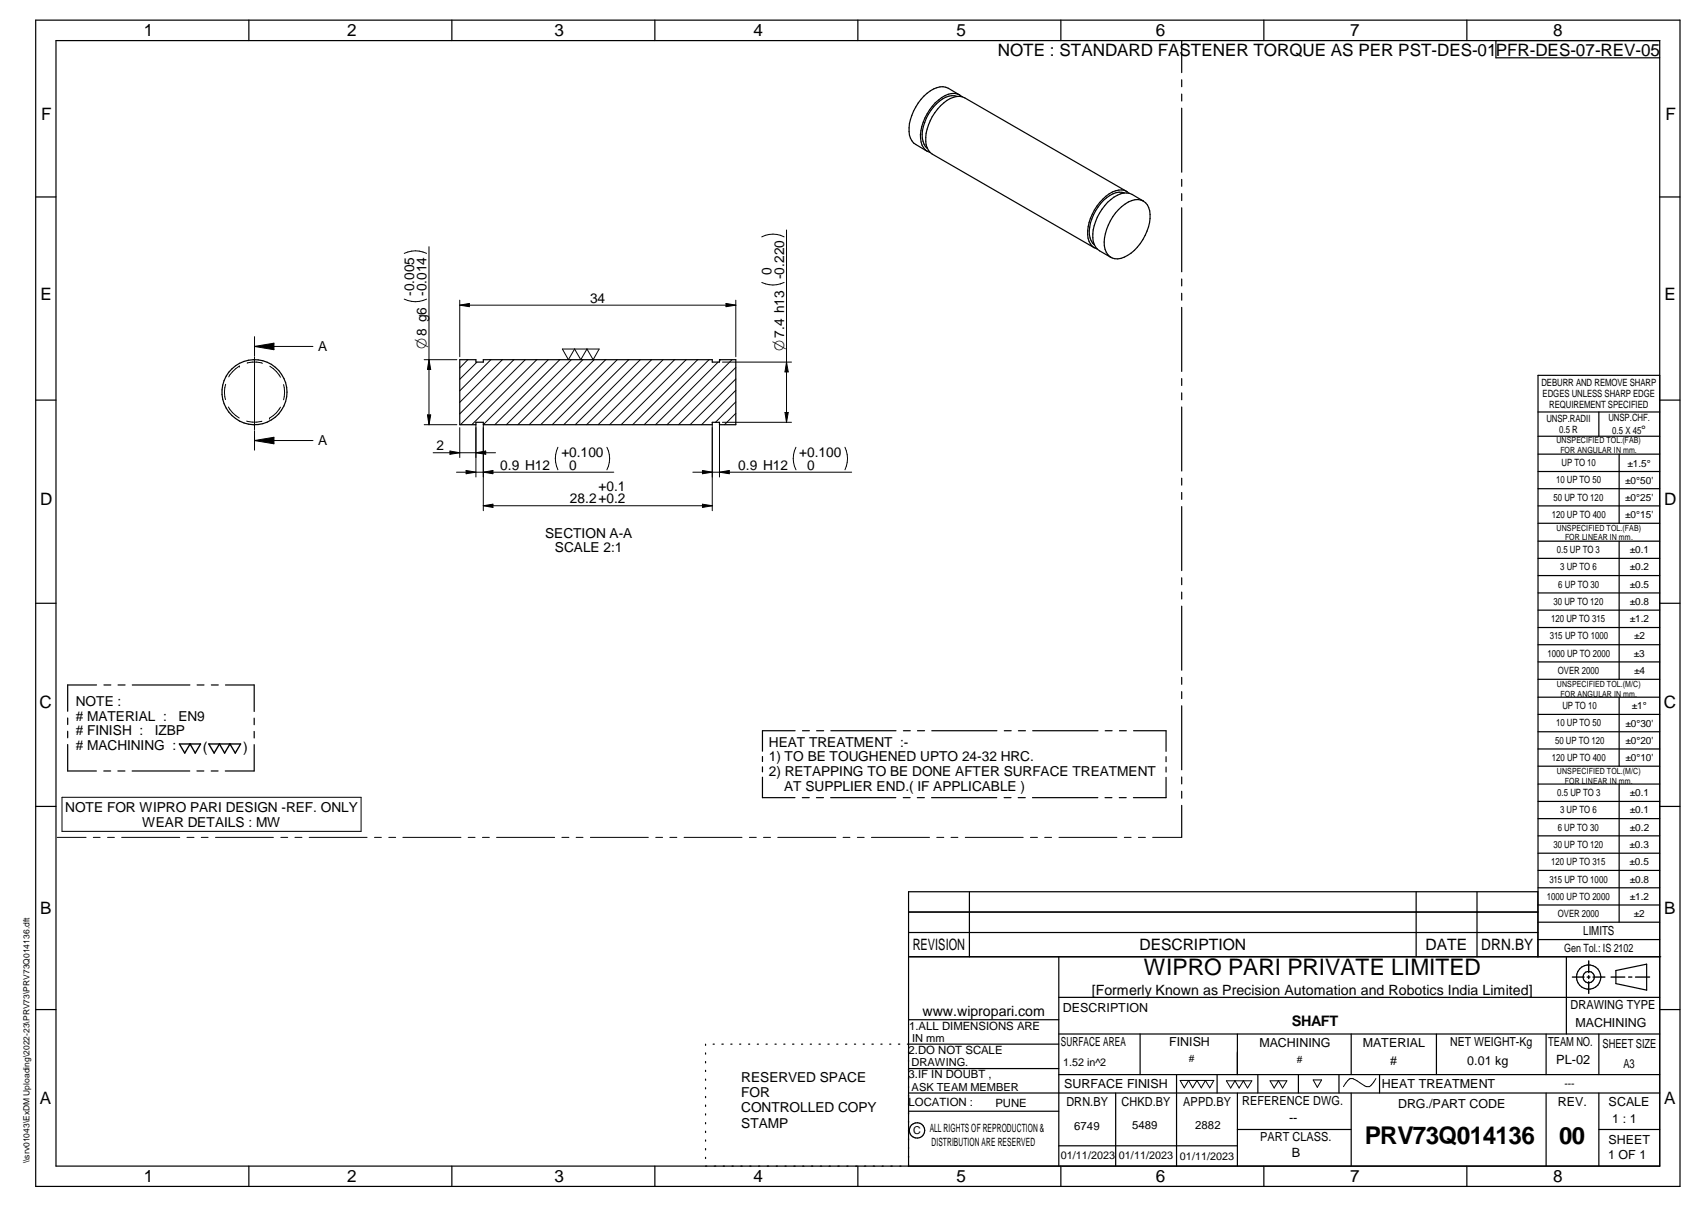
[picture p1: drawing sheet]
<svg xmlns="http://www.w3.org/2000/svg" width="420mm" height="297mm" viewBox="0 0 420 297" stroke-linecap="round" stroke-linejoin="round" font-family="sans-serif">
<g fill="none" stroke="#000" stroke-width=".3">
<path d="M8.8 5h405v287h-405zM13.8 10h395v277h-395zM61.3 5v5M111.3 5v5M161.3 5v5M211.3 5v5M261.3 5v5M291 10v7.9M291 19.6v1.7M311.3 5v5M361.3 5v5M368.4 10v4.2h40.4"/>
<path d="M235.8 23.7a4.9 4.9 0 0 0-5.2 1.9 11.3 11.3 0 0 0-3.5 8.4 3.9 3.9 0 0 0 1.3 2.5M236.3 23.4l.6 .4M236.3 23.4a4.5 4.5 0 0 0-5.2 1.2 12.2 12.2 0 0 0-4.4 9.5 3.5 3.5 0 0 0 2.4 3.4M236.3 23.4l-2.8-1.7a4.6 4.6 0 0 0-5.2 1.2 12.1 12.1 0 0 0-4.3 10.3 3.5 3.5 0 0 0 1.5 2.4l2.8 1.6M291 23.2v1.6M291 26.6v15.8M8.8 48.5h5M275.5 51.6a6.1 6.1 0 0 1 5.5-2.4 3.5 3.5 0 0 1 2.2 3.6 11.8 11.8 0 0 1-7.1 10.8 3.2 3.2 0 0 1-4.1-3.1 12.1 12.1 0 0 1 3.5-8.9zM276.9 47.5a4.4 4.4 0 0 0-4.4 1.2 11.5 11.5 0 0 0-4.2 9 3.9 3.9 0 0 0 1.2 2.6M277.5 47.1l-39.9-23a4.5 4.5 0 0 0-5.2 1.2 12.1 12.1 0 0 0-4.3 10.3 3.7 3.7 0 0 0 1.5 2.3l39.9 23.1M278.1 47.6a3.4 3.4 0 0 0-4.1-.4 12 12 0 0 0-6 11.4 3.7 3.7 0 0 0 1.5 2.4M281.6 49.5l-2.8-1.7a4.2 4.2 0 0 0-4.4 .7 12 12 0 0 0-5.2 10.9 3.5 3.5 0 0 0 1.6 2.3l2.8 1.6"/>
<path d="M291 44.2v1.6M291 47.7v1.7M291 51.1v15.8M408.8 48.5h5M269.5 61l.7 .3M291 68.7v1.7M291 72.2v1.7M291 75.6v15.8M8.8 98.5h5M113.2 88.5h4v.6h1.8v-.6h56.4v.6h1.8v-.6h4v16h-4v-.6h-1.8v.6h-56.4v-.6h-1.8v.6h-4zM291 93.2v1.7M291 96.7v1.7"/>
<path d="M408.8 92.4h-30v143.1M408.8 98.5h5M291 100.2v15.7M291 117.7v1.7M378.8 101.4h30M378.8 107.4h30M378.8 111.8h30M378.8 116h30M393.8 101.4v6M398.8 111.8v17M291 121.2v1.7M291 124.7v15.7"/>
<path d="M378.8 120.3h30M378.8 124.5h30M378.8 128.8h30M378.8 133.2h30M378.8 137.4h30M398.8 133.2v34M8.8 148.5h5M291 142.2v1.7M291 145.7v1.7M291 149.2v15.7M378.8 141.6h30M378.8 145.9h30"/>
<path d="M378.8 150.2h30M378.8 154.4h30M378.8 158.7h30M408.8 148.5h5M16.7 176.7v1.6M16.7 180v1.6M23.8 168.6h-7.1v6.4M25.6 168.6h1.7M29.1 168.6h1.7M32.6 168.6h14.2M48.5 168.6h1.7M52.1 168.6h1.7"/>
<path d="M55.5 168.6h7.1v6.5M62.6 176.7v1.7M195.8 179.8h-8v5.1M197.6 179.8h1.7M201.1 179.8h1.8M204.6 179.8h16.1M222.5 179.8h1.7M226 179.8h1.7M229.5 179.8h16M247.3 179.8h1.7M250.8 179.8h1.7M254.3 179.8h16.1"/>
<path d="M272.2 179.8h1.7M275.7 179.8h1.7M279.2 179.8h8v5.1M291 166.7v1.7M291 170.2v1.7M291 173.7v15.7M378.8 162.9h30M378.8 167.2h30M378.8 171.6h30M378.8 175.8h30M398.8 171.6v17M8.8 198.5h5"/>
<path d="M16.7 183.2v6.5h7M25.6 189.7h1.7M29 189.7h1.8M32.5 189.7h14.2M48.5 189.7h1.7M52 189.7h1.7M62.6 183.3v6.4h-7.1M62.6 180v1.6M187.8 186.2v1.2M187.8 188.7v1.2M187.8 191.3v5h8M197.6 196.3h1.7"/>
<path d="M201.1 196.3h1.7M204.6 196.3h16M222.5 196.3h1.6M225.9 196.3h1.8M229.4 196.3h16.1M247.3 196.3h1.7M250.8 196.3h1.7M254.3 196.3h16.1M272.1 196.3h1.7M275.7 196.3h1.7M287.2 191.3v5h-8.1M287.2 186.2v1.3"/>
<path d="M287.2 188.8v1.2M291 191.2v1.7M291 194.7v1.7M291 198.2v7.9M378.8 180.1h30M378.8 184.3h30M378.8 188.6h30M378.8 193h30M378.8 197.2h30M398.8 193v33.9M408.8 198.5h5M238.7 219.5v16"/>
<path d="M348.8 219.5v16M363.8 219.5v16M378.8 201.5h30M378.8 205.7h30M378.8 210h30M378.8 214.2h30M378.8 218.5h30M223.8 235.5h185.2M223.8 229.5h154.9M223.8 224.5h154.9M260.8 235.5v51.5M378.7 235.5v-16h-154.9v67.5"/>
<path d="M378.8 222.7h30M378.8 226.9h30M378.8 231.2h30M385.8 235.5v19M398 238.8l7.5-1.5v6.4l-7.5-1.6zM8.8 248.5h5M173.8 257v.3M173.8 259.1v.3M175.6 257h.3M177.8 257h.3M180 257h.3M182.1 257h.3"/>
<path d="M184.4 257h.2M186.5 257h.3M188.7 257h.3M190.9 257h.3M193 257h.3M195.2 257h.3M197.4 257h.3M199.5 257h.3M201.7 257h.3M203.9 257h.3M206.1 257h.3M208.2 257h.4"/>
<path d="M210.4 257h.3M212.6 257h.3M214.7 257h.4M216.9 257h.3M219.1 257h.3M221.3 257h.3M223.8 251h37M260.8 257h-37.3M260.8 245.4h148M260.8 254.5h148M280.8 254.5v10M304.7 254.5v10"/>
<path d="M332.8 254.5v10M353.8 254.5v10M380.8 254.5v10M393.8 254.5v10M408.8 248.5h5M173.8 261.2v.4M173.8 263.4v.3M173.8 265.6v.3M173.8 267.7v.3M173.8 269.8v.3M173.8 271.9v.4M173.8 274.1v.3"/>
<path d="M173.8 276.3v.3M173.8 278.4v.3M223.8 269h185M223.8 263h37M223.8 273.5h37M260.8 264.5h148M274.8 269v18M289.8 264.5v22.5M299.8 264.5v4.5M304.7 278h28.1M304.7 269v18M309.8 264.5v4.5"/>
<path d="M319.8 264.5v4.5M329.8 264.5v4.5M332.8 269v18M339.8 264.5v4.5M380.8 269v18M393.8 269v18M393.8 278h15M61.3 287v5M111.3 287v5M161.3 287v5M173.8 280.5v.3M173.8 282.7v.3"/>
<path d="M173.8 284.8v.3M211.3 287v5M260.8 282h43.9M261.3 287v5M311.3 287v5M361.3 287v5"/>
<circle cx="62.7" cy="96.5" r="8"/>
<circle cx="391.3" cy="240.5" r="2.99"/>
<circle cx="391.3" cy="240.5" r="1.41"/>
<circle cx="225.9" cy="278.2" r="1.89"/>
</g>
<path d="M44.2 183.1h5.2l-1.3 2.2-1.3-2.2-1.3 2.2zM51.4 183.1h7.9l-1.4 2.2-1.3-2.2-1.3 2.2-1.3-2.2-1.3 2.2zM391.3 236.5v2.9M387.3 240.5h2.8M390.9 240.5h.7M391.3 240.1v.7M391.3 241.6v2.9M392.3 240.5h3M396.8 240.5h3.4M401.1 240.5h.8M402.8 240.5h3.5" fill="none" stroke="#000" stroke-width=".34"/>
<g fill="none" stroke="#000" stroke-width=".25">
<path d="M193.1 58.3a5.9 5.9 0 0 0-5.5 0M193.7 56.6v47.3M105.1 73.6a6.3 6.3 0 0 1-5.5 0M105.1 62.4a6.3 6.3 0 0 0-5.5 0M105.7 60.7v43.8M113.2 73.9v13.9M113.2 75.1l2.4-.4v.8zM113.2 75.1h68M178.8 74.7l2.4 .4-2.4 .4zM181.2 73.9v13.9M193.1 69.5a6.3 6.3 0 0 1-5.5 0M55.6 94.6a6.6 6.6 0 0 0-.1 3.7"/>
<path d="M59 90.1a7.6 7.6 0 0 0-2.7 2.7M59 90.1h.1M60.9 89.4a6.1 6.1 0 0 1 3.7 0M62.7 82.8v4.9M62.7 87.9v17.8M62.7 85.3h14.4M62.7 85.3l4.8-.8v1.6zM66.5 90.1a7.3 7.3 0 0 1 2.6 2.7M69.8 94.7a7 7 0 0 1 0 3.7M104.5 88.5h8M105.7 88.5l.4 2.4h-.8zM115.2 88.5l-2 2.1"/>
<path d="M117.5 89.1l-4.3 4.2M120.9 88.5l-7.7 7.7M123.7 88.5l-10.5 10.5M126.6 88.5l-13.4 13.4M129.4 88.5l-16 16M132.2 88.5l-16 16M135 88.5l-16 16M137.9 88.5l-16 16M138.5 85.9h9.1l-1.5 2.6-1.5-2.6-1.6 2.6-1.5-2.6-1.5 2.6zM140.7 88.5l-16 16M143.5 88.5l-16 16M146.3 88.5l-16 16"/>
<path d="M149.2 88.5l-16 16M152 88.5l-16 16M154.8 88.5l-16 16M157.7 88.5l-16 16M160.5 88.5l-16 16M163.3 88.5l-16 16M166.1 88.5l-16 16M169 88.5l-16 16M171.8 88.5l-16 16M174.6 88.5l-15.9 16M176.9 89.1l-15.5 15.4M177.5 88.5l-.3 .3"/>
<path d="M177.9 89.1h17M180.3 88.5l-16 16M181.2 90.4l-14.1 14.1M181.2 93.3l-11.2 11.2M181.2 96.1l-8.4 8.4M181.2 98.9l-5 5M193.7 89.1l.4 2.4h-.8zM56.2 100.2a7.1 7.1 0 0 0 2.7 2.7M60.7 103.6a7.1 7.1 0 0 0 3.8 .1M62.7 108.4l4.8-.8v1.6zM62.7 106v4.8M62.7 108.4h14.4"/>
<path d="M66.4 102.9h.1M69.1 100.2a6.8 6.8 0 0 1-2.7 2.7M104.5 104.5h8M105.3 102.1h.8l-.4 2.4zM106.7 111.4h15.3M110.8 111l2.4 .4-2.4 .4zM112.4 116.2h38.8M113.2 105.2v7.4M114.8 115.8l2.4 .4-2.4 .4zM117.2 111.4l2.4-.4v.8zM117.2 104.6v12.8M119 116.2l2.4-.4v.8z"/>
<path d="M119 104.6v21.1M137.4 110.1a6.4 6.4 0 0 0 0 5.5M149.5 110.1a6 6 0 0 1 0 5.5M170.6 116.2h39.2M173 115.8l2.4 .4-2.4 .4zM175.4 104.6v21.1M177.2 116.2l2.4-.4v.8zM177.2 104.6v12.8M177.9 103.9h17M181.2 101.7l-2.8 2.8M193.3 101.5h.8l-.4 2.4zM196 110.1a6 6 0 0 0 0 5.5"/>
<path d="M208.1 110.1a6.4 6.4 0 0 1 0 5.5M119 124.5l2.4-.4v.8zM119 124.5h56.4M173 124.1l2.4 .4-2.4 .4zM15.3 196.2h73.6v8.4h-73.6zM14.1 206.1h7.1M23 206.1h1.7M26.5 206.1h1.7M30 206.1h14.3M46 206.1h1.8M49.6 206.1h1.7M53.1 206.1h14.2"/>
<path d="M69.2 206.1h1.7M72.6 206.1h1.8M76.1 206.1h14.3M92.2 206.1h1.7M95.7 206.1h1.7M99.2 206.1h14.3M115.3 206.1h1.7M118.8 206.1h1.7M122.3 206.1h14.3M138.4 206.1h1.7M141.9 206.1h1.7M145.4 206.1h14.3"/>
<path d="M161.5 206.1h1.7M165 206.1h1.7M168.5 206.1h14.2M184.6 206.1h1.7M188 206.1h1.8M191.5 206.1h14.4M207.6 206.1h1.7M211.1 206.1h1.7M214.6 206.1h14.3M230.7 206.1h1.7M234.2 206.1h1.7M237.7 206.1h14.3"/>
<path d="M253.8 206.1h1.7M257.3 206.1h1.7M260.8 206.1h14.3M276.9 206.1h1.7M280.4 206.1h1.7M283.9 206.1h7.1M290.6 265.9h8.3l-1 1.8-1-1.8-1 1.8-1.1-1.8-1.1 1.8-1-1.8-1 1.8zM302 266h6.3l-1.1 1.8-1-1.8-1 1.8-1-1.8-1.1 1.8zM312.8 266h4.1l-1 1.8-1-1.8-1.1 1.8zM323.4 265.8h2.1l-1.1 1.8zM338.9 265.4l-1.1 1.6a1.22 1.22 0 0 1-1.7 .2l-1.9-1.2a1.6 1.6 0 0 0-2.8 .6l-.5 .8"/>
</g>
<g fill="#000">
<path d="M113.2 75.1l2.4-.4v.8zM178.8 74.7l2.4 .4-2.4 .4zM62.7 85.3l4.8-.8v1.6zM105.7 88.5l.4 2.4h-.8zM193.7 89.1l.4 2.4h-.8zM62.7 108.4l4.8-.8v1.6zM105.3 102.1h.8l-.4 2.4zM110.8 111l2.4 .4-2.4 .4zM114.8 115.8l2.4 .4-2.4 .4zM117.2 111.4l2.4-.4v.8zM119 116.2l2.4-.4v.8zM173 115.8l2.4 .4-2.4 .4z"/>
<path d="M177.2 116.2l2.4-.4v.8zM193.3 101.5h.8l-.4 2.4zM119 124.5l2.4-.4v.8zM173 124.1l2.4 .4-2.4 .4z"/>
</g>
<text font-size="6" x="336.1" y="281.6">PRV73Q014136</text>
<text font-size="5.9" x="384" y="281.6">00</text>
<text font-size="5.6" x="281.7" y="239.9">WIPRO PARI PRIVATE LIMITED</text>
<g font-size="4.2">
<text x="35.4" y="9">1</text>
<text x="85.5" y="8.9">2</text>
<text x="136.6" y="9">3</text>
<text x="185.6" y="9">4</text>
<text x="235.6" y="9">5</text>
<text x="284.6" y="8.8">6</text>
<text x="332.6" y="9">7</text>
<text x="382.6" y="9">8</text>
<text x="245.7" y="13.8">NOTE : STANDARD FASTENER TORQUE AS PER PST-DES-01PFR-DES-07-REV-05</text>
<text x="10.1" y="29.6">F</text>
<text x="410.2" y="29.6">F</text>
<text x="9.9" y="73.9">E</text>
<text x="409.9" y="73.9">E</text>
<text x="9.9" y="124.2">D</text>
<text x="409.9" y="124.2">D</text>
<text x="9.7" y="174.3">C</text>
<text x="409.7" y="174.3">C</text>
<text x="9.9" y="225">B</text>
<text x="409.8" y="225">B</text>
<text x="9.8" y="271.7">A</text>
<text x="409.8" y="271.7">A</text>
<text x="35.4" y="291">1</text>
<text x="85.5" y="290.9">2</text>
<text x="136.6" y="291">3</text>
<text x="185.6" y="291">4</text>
<text x="235.6" y="291">5</text>
<text x="284.6" y="290.8">6</text>
<text x="332.6" y="291">7</text>
<text x="382.6" y="291">8</text>
</g>
<g font-size="3.9">
<text x="224.8" y="233.8">REVISION</text>
<text x="280.7" y="233.8">DESCRIPTION</text>
<text x="351.1" y="233.8">DATE</text>
<text x="364.8" y="233.8">DRN.BY</text>
</g>
<g font-size="3.7">
<text x="105.1" y="85.8" transform="rotate(-90 105.1 85.8)">O8 g6</text>
<text x="193.1" y="86.4" transform="rotate(-90 193.1 86.4)">O7.4 h13</text>
</g>
<text font-size="3.6" x="318.2" y="252.6">SHAFT</text>
<g font-size="3.5">
<text x="49.9" y="185">(</text>
<text x="59.9" y="185">)</text>
<text x="268.9" y="244.9">[Formerly Known as Precision Automation and Robotics India Limited]</text>
<text x="227.2" y="250">www.wipropari.com</text>
</g>
<g font-size="3.4">
<text x="190" y="67.6" transform="rotate(-90 190 67.6)">0</text>
<text x="193.1" y="68.7" transform="rotate(-90 193.1 68.7)">-0.220</text>
<text x="102" y="72.8" transform="rotate(-90 102 72.8)">-0.005</text>
<text x="105.1" y="72.8" transform="rotate(-90 105.1 72.8)">-0.014</text>
<text x="145.3" y="74.5">34</text>
<text x="78.3" y="86.4">A</text>
<text x="78.3" y="109.6">A</text>
<text x="107.5" y="110.8">2</text>
<text x="138.2" y="112.5">+0.100</text>
<text x="196.8" y="112.5">+0.100</text>
<text x="123.2" y="115.6">0.9 H12</text>
<text x="140.2" y="115.6">0</text>
<text x="181.8" y="115.6">0.9 H12</text>
<text x="198.8" y="115.6">0</text>
<text x="140.4" y="123.9">28.2+0.2</text>
<text x="147.4" y="120.8">+0.1</text>
<text x="134.3" y="132.3">SECTION A-A</text>
<text x="136.7" y="135.9">SCALE 2:1</text>
<text x="18.7" y="173.8">NOTE :</text>
<text x="18.7" y="177.4"># MATERIAL :</text>
<text x="43.9" y="177.4">EN9</text>
<text x="18.7" y="181"># FINISH :</text>
<text x="18.7" y="184.6"># MACHINING :</text>
<text x="38.1" y="181">IZBP</text>
<text x="189.3" y="183.8">HEAT TREATMENT :-</text>
<text x="189.3" y="187.4">1) TO BE TOUGHENED UPTO 24-32 HRC.</text>
<text x="189.3" y="191">2) RETAPPING TO BE DONE AFTER SURFACE TREATMENT</text>
<text x="193.1" y="194.6">AT SUPPLIER END.( IF APPLICABLE )</text>
<text x="16.1" y="199.8">NOTE FOR WIPRO PARI DESIGN -REF. ONLY</text>
<text x="35" y="203.4">WEAR DETAILS : MW</text>
<text x="182.6" y="266.2">RESERVED SPACE</text>
<text x="182.6" y="270">FOR</text>
<text x="182.6" y="273.7">CONTROLLED COPY</text>
<text x="182.6" y="277.5">STAMP</text>
</g>
<g font-size="3.1">
<text x="389.9" y="230.2">LIMITS</text>
<text x="261.8" y="249">DESCRIPTION</text>
<text x="386.8" y="248.4">DRAWING TYPE</text>
<text x="261.3" y="257.5">SURFACE AREA</text>
<text x="287.9" y="257.5">FINISH</text>
<text x="310.2" y="257.6">MACHINING</text>
<text x="335.6" y="257.7">MATERIAL</text>
<text x="357.2" y="257.5">NET WEIGHT-Kg</text>
<text x="381.3" y="257.4">TEAM NO.</text>
<text x="388" y="252.8">MACHINING</text>
<text x="394.7" y="257.9">SHEET SIZE</text>
<text x="342.3" y="262.1">#</text>
<text x="361.3" y="262.1">0.01 kg</text>
<text x="383.3" y="262">PL-02</text>
<text x="399.8" y="262.8">A3</text>
<text x="262.1" y="267.7">SURFACE FINISH</text>
<text x="340.3" y="267.7">HEAT TREATMENT</text>
<text x="262.6" y="272.2">DRN.BY</text>
<text x="276.2" y="272.1">CHKD.BY</text>
<text x="291.4" y="272.2">APPD.BY</text>
<text x="305.9" y="272">REFERENCE DWG.</text>
<text x="344.3" y="272.6">DRG./PART CODE</text>
<text x="383.7" y="272.2">REV.</text>
<text x="396.2" y="272.3">SCALE</text>
<text x="310.3" y="280.8">PART CLASS.</text>
<text x="317.5" y="276.2">--</text>
<text x="396.1" y="281.4">SHEET</text>
<text x="397.1" y="276.4">1 : 1</text>
<text x="318.1" y="284.7">B</text>
<text x="396.1" y="285.3">1 OF 1</text>
</g>
<text font-size="3" x="404.2" y="106.8">°</text>
<g font-size="2.8">
<text x="385.2" y="234.4">Gen Tol.: IS 2102</text>
<text x="223.9" y="253.4">1.ALL DIMENSIONS ARE</text>
<text x="223.8" y="259.3">2.DO NOT SCALE</text>
<text x="223.8" y="265.4">3.IF IN DOUBT ,</text>
<text x="223.8" y="272.2">LOCATION :</text>
<text x="245.1" y="272.4">PUNE</text>
<text x="229" y="278.7">ALL RIGHTS OF REPRODUCTION &amp;</text>
<text x="264.6" y="278">6749</text>
<text x="278.8" y="277.7">5489</text>
<text x="294.4" y="277.9">2882</text>
<text x="229.4" y="282.1">DISTRIBUTION ARE RESERVED</text>
</g>
<g font-size="2.7">
<text x="224.7" y="256.4">IN mm</text>
<text x="224.5" y="262.4">DRAWING.</text>
<text x="261.8" y="262.3">1.52 in^2</text>
<text x="224.5" y="268.4">ASK TEAM MEMBER</text>
<text x="224.9" y="279.2">C</text>
<text x="261.3" y="285.2">01/11/2023</text>
<text x="275.6" y="285.2">01/11/2023</text>
<text x="290.6" y="285.4">01/11/2023</text>
</g>
<g font-size="2.5">
<text x="379.6" y="95">DEBURR AND REMOVE SHARP</text>
<text x="379.9" y="97.7">EDGES UNLESS SHARP EDGE</text>
<text x="381.5" y="100.5">REQUIREMENT SPECIFIED</text>
<text x="380.9" y="103.8">UNSP.RADII</text>
<text x="384" y="106.6">0.5 R</text>
<text x="396.1" y="103.6">UNSP.CHF.</text>
<text x="397.1" y="106.8">0.5 X 45</text>
<text x="383.2" y="119">10 UP TO 50</text>
<text x="384.6" y="114.7">UP TO 10</text>
<text x="400.3" y="119">±0°50'</text>
<text x="400.8" y="114.8">±1.5°</text>
<text x="382.6" y="123.2">50 UP TO 120</text>
<text x="400.3" y="123.2">±0°25'</text>
<text x="382.2" y="127.4">120 UP TO 400</text>
<text x="400.3" y="127.4">±0°15'</text>
<text x="383.4" y="136.1">0.5 UP TO 3</text>
<text x="401.4" y="136.1">±0.1</text>
<text x="384.2" y="140.4">3 UP TO 6</text>
<text x="401.4" y="140.3">±0.2</text>
<text x="382.6" y="148.8">30 UP TO 120</text>
<text x="383.8" y="144.6">6 UP TO 30</text>
<text x="401.4" y="148.9">±0.8</text>
<text x="401.4" y="144.7">±0.5</text>
<text x="382" y="153.1">120 UP TO 315</text>
<text x="401.4" y="153.1">±1.2</text>
<text x="381.2" y="161.6">1000 UP TO 2000</text>
<text x="381.7" y="157.4">315 UP TO 1000</text>
<text x="402.4" y="161.6">±3</text>
<text x="402.5" y="157.4">±2</text>
<text x="383.7" y="165.9">OVER 2000</text>
<text x="402.5" y="165.9">±4</text>
<text x="383.2" y="178.8">10 UP TO 50</text>
<text x="384.8" y="174.5">UP TO 10</text>
<text x="400.3" y="178.8">±0°30'</text>
<text x="401.9" y="174.6">±1°</text>
<text x="383" y="183">50 UP TO 120</text>
<text x="400.3" y="183.1">±0°20'</text>
<text x="382.2" y="187.3">120 UP TO 400</text>
<text x="400.3" y="187.3">±0°10'</text>
<text x="383.5" y="195.9">0.5 UP TO 3</text>
<text x="401.4" y="196">±0.1</text>
<text x="384.2" y="200.1">3 UP TO 6</text>
<text x="401.4" y="200.2">±0.1</text>
<text x="382.6" y="208.7">30 UP TO 120</text>
<text x="383.7" y="204.4">6 UP TO 30</text>
<text x="401.4" y="208.7">±0.3</text>
<text x="401.4" y="204.4">±0.2</text>
<text x="382" y="213">120 UP TO 315</text>
<text x="401.4" y="212.9">±0.5</text>
<text x="381" y="221.4">1000 UP TO 2000</text>
<text x="381.6" y="217.2">315 UP TO 1000</text>
<text x="401.4" y="221.4">±1.2</text>
<text x="401.4" y="217.2">±0.8</text>
<text x="383.7" y="225.7">OVER 2000</text>
<text x="402.4" y="225.7">±2</text>
<text x="292.8" y="261.5">#</text>
<text x="319.4" y="261.6">#</text>
<text x="385.3" y="267.5">---</text>
</g>
<g font-size="2.1">
<text x="383.3" y="109.1">UNSPECIFIED TOL.(FAB)</text>
<text x="384.3" y="111.4">FOR ANGULAR IN mm.</text>
<text x="383.4" y="130.6">UNSPECIFIED TOL.(FAB)</text>
<text x="385.4" y="133">FOR LINEAR IN mm.</text>
<text x="383.4" y="169">UNSPECIFIED TOL.(M/C)</text>
<text x="384.3" y="171.4">FOR ANGULAR IN mm.</text>
<text x="383.4" y="190.5">UNSPECIFIED TOL.(M/C)</text>
<text x="385.4" y="192.8">FOR LINEAR IN mm.</text>
<text x="7.2" y="286.3" transform="rotate(-90 7.2 286.3)">\\srv01043\ExDM Uploading\2022-23\PRV73\PRV73Q014136.dft</text>
</g>
</svg>
